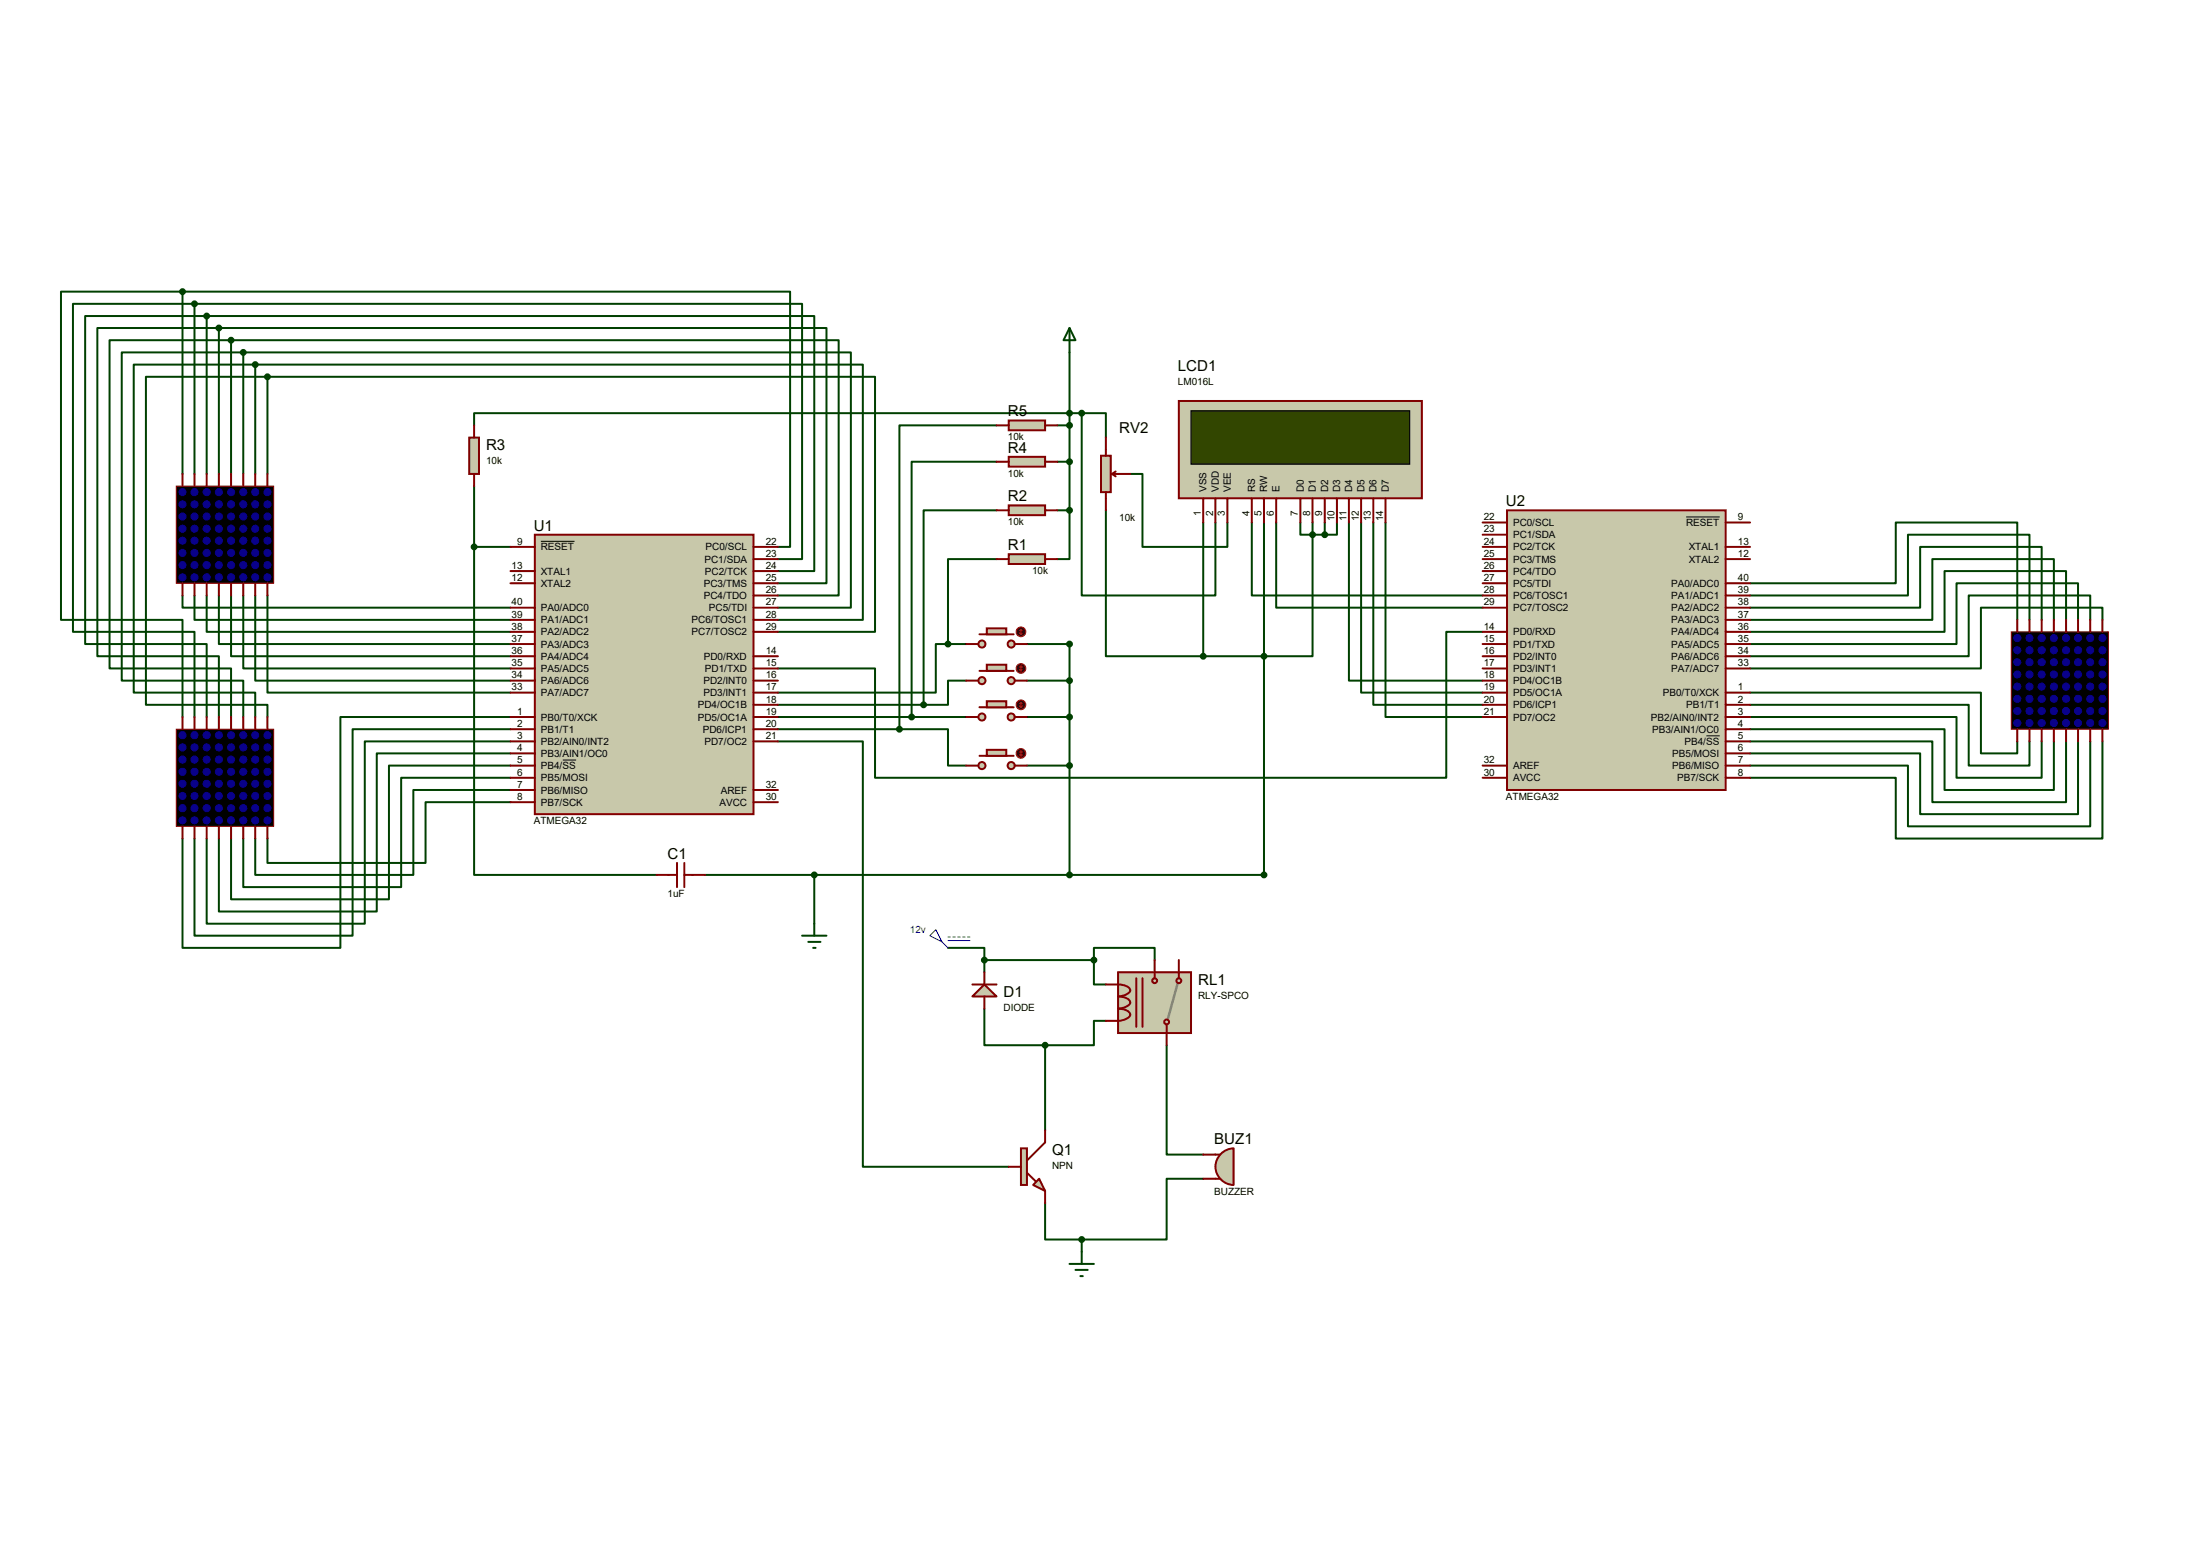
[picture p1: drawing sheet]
<svg xmlns="http://www.w3.org/2000/svg" width="420mm" height="297mm" viewBox="0 0 420 297" stroke-linecap="round" stroke-linejoin="round" font-family="sans-serif">
<g fill="none" stroke="#004000" stroke-width=".38">
<path d="M34.8 55.7h116v48.7h-2.3M34.8 55.7h-23.2v62.6h23.2v18.6M34.8 55.7v34.8M37.1 58h116v48.7h-4.6M37.1 58h-23.2v62.6h23.2v16.3M37.1 58v32.5M39.5 60.3h115.9v48.7h-6.9M39.5 60.3h-23.2v62.6h23.2v14M39.5 60.3v30.2M41.8 62.6h116v48.7h-9.3M41.8 62.6h-23.2v62.7h23.2v11.6M41.8 62.6v27.9"/>
<path d="M44.1 64.9h116v48.8h-11.6M44.1 64.9h-23.2v62.7h23.2v9.3M44.1 64.9v25.6M46.4 67.3h116v48.7h-13.9M46.4 67.3h-23.2v62.6h23.2v7M46.4 67.3v23.2M48.7 69.6h116v48.7h-16.2M48.7 69.6h-23.2v62.6h23.2v4.7M48.7 69.6v20.9M51.1 71.9h115.9v48.7h-18.5M51.1 71.9h-23.2v62.6h23.2v2.4M51.1 71.9v18.6"/>
<path d="M204.2 62.6l1.1 2.3h-2.3zM204.2 62.6v34.8M206.5 78.9h-116v2.3M206.5 78.9h4.6v4.6M206.5 78.9v34.8h25.5v-14M90.5 92.8v11.6M190.2 97.4h-13.9v37.1M190.2 88.1h-16.2v48.8M190.2 81.2h-18.5v58M201.8 81.2h2.4M201.8 88.1h2.4M201.8 97.4h2.4"/>
<path d="M204.2 97.4v9.3h-2.4M211.1 97.4v27.9h18.6M215.8 90.5h2.3v13.9h16.2v-4.7M229.7 99.7v25.6M239 99.7v14h44M241.3 99.7v67.3h-106.7M243.6 99.7v16.3h39.4M248.2 99.7v2.4h2.4M250.6 99.7v2.4M252.9 99.7v2.4M255.2 99.7v2.4h-2.3M257.5 99.7v30.2h25.5"/>
<path d="M259.8 99.7v32.5h23.2M262.2 99.7v34.8h20.8M264.5 99.7v37.2h18.5M34.8 113.7v2.3h62.7M37.1 113.7v4.6h60.4M39.5 113.7v6.9h58M41.8 113.7v9.2h55.7M44.1 113.7v11.6h53.4M46.4 113.7v13.9h51.1M48.7 113.7v16.2h48.8M51.1 113.7v18.5h46.4M90.5 104.4v62.6h34.8"/>
<path d="M90.5 104.4h7M190.2 106.7h-9.2v16.2M250.6 102.1v23.2h-20.9M250.6 102.1h2.3M334.1 111.3h27.8v-11.6h23.2v18.6M334.1 113.7h30.1v-11.6h23.2v16.2M334.1 116h32.5v-11.6h23.2v13.9M334.1 118.3h34.8v-11.6h23.2v11.6M394.4 118.3v-9.3h-23.2v11.6h-37.1M396.7 118.3v-7h-23.2v11.6h-39.4M399 118.3v-4.6h-23.2v11.6h-41.7M401.4 118.3v-2.3h-23.2v11.6h-44.1"/>
<path d="M97.5 136.9h-32.5v44h-30.2v-20.8M97.5 139.2h-30.2v39.4h-30.2v-18.5M148.5 136.9h35.9M148.5 134.5h27.8M148.5 139.2h23.2M171.7 139.2h9.3v6.9h3.4M181 122.9h-2.4v9.3h-30.1M181 122.9h3.4M184.4 129.9h-3.4v4.6h-4.7M196 122.9h8.2v44.1M196 129.9h8.2M196 136.9h8.2"/>
<path d="M283 120.6h-6.9v27.9h-109.1v-20.9h-18.5M334.1 132.2h44.1v11.6h6.9v-2.3M334.1 134.5h41.7v11.6h11.6v-4.6M334.1 136.9h39.4v11.6h16.3v-7M334.1 139.2h37.1v11.6h20.9v-9.3M97.5 141.5h-27.9v34.8h-30.1v-16.2M97.5 143.8h-25.6v30.2h-30.1v-13.9M97.5 146.1h-23.2v25.6h-30.2v-11.6M97.5 148.5h-20.9v20.8h-30.2v-9.2M97.5 150.8h-18.6v16.2h-30.2v-6.9M97.5 153.1h-16.3v11.6h-30.1v-4.6M148.5 141.5h16.2v81.2h27.9"/>
<path d="M196 146.1h8.2M334.1 141.5h34.8v11.6h25.5v-11.6M396.7 141.5v13.9h-30.1v-11.6h-32.5M399 141.5v16.2h-34.8v-11.6h-30.1M401.4 141.5v18.6h-39.5v-11.6h-27.8M155.4 167v9.3M181 180.9h6.9v2.4M187.9 192.5v7h11.6M187.9 183.3v2.3M187.9 183.3h20.9M199.5 199.5v16.2M208.8 183.3v4.6h2.3"/>
<path d="M208.8 183.3v-2.4h11.6v2.4M211.1 194.9h-2.3v4.6h-9.3M222.7 199.5v20.9h7M199.5 229.7v6.9h7M206.5 236.6v2.3M229.7 225h-7v11.6h-16.2"/>
</g>
<path d="M102.1 102.1h41.7v53.3h-41.7z" fill="#c8c8aa" stroke="#800000" stroke-width=".38"/>
<g fill="none" stroke="#800000" stroke-width=".38">
<path d="M97.5 104.4h4.6M97.5 111.3h4.6M97.5 109h4.6M97.5 116h4.6M97.5 118.3h4.6M143.8 104.4h4.7M143.8 111.3h4.7M143.8 109h4.7M143.8 106.7h4.7M143.8 113.7h4.7M143.8 116h4.7M143.8 118.3h4.7"/>
<path d="M97.5 136.9h4.6M97.5 139.2h4.6M97.5 125.3h4.6M97.5 127.6h4.6M97.5 129.9h4.6M97.5 132.2h4.6M97.5 120.6h4.6M97.5 122.9h4.6M143.8 136.9h4.7M143.8 139.2h4.7M143.8 125.3h4.7M143.8 127.6h4.7"/>
<path d="M143.8 129.9h4.7M143.8 132.2h4.7M143.8 134.5h4.7M143.8 120.6h4.7M97.5 141.5h4.6M97.5 143.8h4.6M97.5 146.1h4.6M97.5 148.5h4.6M97.5 150.8h4.6M97.5 153.1h4.6M143.8 141.5h4.7M143.8 150.8h4.7"/>
<path d="M143.8 153.1h4.7"/>
</g>
<path d="M103.3 103.3h6.4M107.4 145.1h2.6" fill="none" stroke="#000" stroke-width=".19"/>
<path d="M153.1 178.6h4.7M154.3 179.8h2.3M155.4 176.3v2.3M155.2 180.9h.5" fill="none" stroke="#004000" stroke-width=".38"/>
<g fill="#004000" stroke="#004000" stroke-width=".38">
<circle cx="250.6" cy="102.1" r=".47"/>
<circle cx="252.9" cy="102.1" r=".47"/>
<circle cx="241.3" cy="125.3" r=".47"/>
</g>
<path d="M210.2 87h1.8v6.9h-1.8z" fill="#c8c8aa" stroke="#800000" stroke-width=".38"/>
<path d="M211.1 83.5v3.5M211.1 93.9v3.5M212.3 90.5l.7 .4M212.3 90.5h3.5M213 90l-.7 .5" fill="none" stroke="#800000" stroke-width=".38"/>
<g fill="#004000" stroke="#004000" stroke-width=".38">
<circle cx="204.2" cy="81.2" r=".47"/>
<circle cx="229.7" cy="125.3" r=".47"/>
</g>
<path d="M89.6 83.5h1.8v7h-1.8z" fill="#c8c8aa" stroke="#800000" stroke-width=".38"/>
<g fill="none" stroke="#800000" stroke-width=".38">
<path d="M34.8 90.5v2.3M37.1 90.5v2.3M39.5 90.5v2.3M41.8 90.5v2.3M44.1 90.5v2.3M46.4 90.5v2.3M48.7 90.5v2.3M51.1 90.5v2.3M90.5 81.2v2.3M90.5 90.5v2.3M34.8 111.3v2.4M37.1 111.3v2.4"/>
<path d="M39.5 111.3v2.4M41.8 111.3v2.4M44.1 111.3v2.4M46.4 111.3v2.4M48.7 111.3v2.4M51.1 111.3v2.4M34.8 136.9v2.3M37.1 136.9v2.3M39.5 136.9v2.3M41.8 136.9v2.3M44.1 136.9v2.3M46.4 136.9v2.3"/>
<path d="M48.7 136.9v2.3M51.1 136.9v2.3M34.8 157.7v2.4M37.1 157.7v2.4M39.5 157.7v2.4M41.8 157.7v2.4M44.1 157.7v2.4M46.4 157.7v2.4M48.7 157.7v2.4M51.1 157.7v2.4M125.3 167h3.9M129.2 164.7v4.6"/>
<path d="M130.6 164.7v4.6M130.6 167h4"/>
</g>
<g fill="#004000" stroke="#004000" stroke-width=".38">
<circle cx="90.5" cy="104.4" r=".47"/>
<circle cx="241.3" cy="167" r=".47"/>
</g>
<path d="M33.7 92.8h18.5v18.5h-18.5zM33.7 139.2h18.5v18.5h-18.5z" fill="#000" stroke="#800000" stroke-width=".19"/>
<g fill="#09018b" stroke="#09018b" stroke-width=".19">
<circle cx="34.8" cy="110.2" r=".68"/>
<circle cx="34.8" cy="107.9" r=".68"/>
<circle cx="34.8" cy="105.5" r=".68"/>
<circle cx="34.8" cy="103.2" r=".68"/>
<circle cx="34.8" cy="100.9" r=".68"/>
<circle cx="34.8" cy="98.6" r=".68"/>
<circle cx="34.8" cy="96.3" r=".68"/>
<circle cx="34.8" cy="93.9" r=".68"/>
<circle cx="37.1" cy="110.2" r=".68"/>
<circle cx="37.1" cy="107.9" r=".68"/>
<circle cx="37.1" cy="105.5" r=".68"/>
<circle cx="37.1" cy="103.2" r=".68"/>
<circle cx="37.1" cy="100.9" r=".68"/>
<circle cx="37.1" cy="98.6" r=".68"/>
<circle cx="37.1" cy="96.3" r=".68"/>
<circle cx="37.1" cy="93.9" r=".68"/>
<circle cx="39.5" cy="110.2" r=".68"/>
<circle cx="39.5" cy="107.9" r=".68"/>
<circle cx="39.5" cy="105.5" r=".68"/>
<circle cx="39.5" cy="103.2" r=".68"/>
<circle cx="39.5" cy="100.9" r=".68"/>
<circle cx="39.5" cy="98.6" r=".68"/>
<circle cx="39.5" cy="96.3" r=".68"/>
<circle cx="39.5" cy="93.9" r=".68"/>
<circle cx="41.8" cy="110.2" r=".68"/>
<circle cx="41.8" cy="107.9" r=".68"/>
<circle cx="41.8" cy="105.5" r=".68"/>
<circle cx="41.8" cy="103.2" r=".68"/>
<circle cx="41.8" cy="100.9" r=".68"/>
<circle cx="41.8" cy="98.6" r=".68"/>
<circle cx="41.8" cy="96.3" r=".68"/>
<circle cx="41.8" cy="93.9" r=".68"/>
<circle cx="44.1" cy="110.2" r=".68"/>
<circle cx="44.1" cy="107.9" r=".68"/>
<circle cx="44.1" cy="105.5" r=".68"/>
<circle cx="44.1" cy="103.2" r=".68"/>
<circle cx="44.1" cy="100.9" r=".68"/>
<circle cx="44.1" cy="98.6" r=".68"/>
<circle cx="44.1" cy="96.3" r=".68"/>
<circle cx="44.1" cy="93.9" r=".68"/>
<circle cx="46.4" cy="110.2" r=".68"/>
<circle cx="46.4" cy="107.9" r=".68"/>
<circle cx="46.4" cy="105.5" r=".68"/>
<circle cx="46.4" cy="103.2" r=".68"/>
<circle cx="46.4" cy="100.9" r=".68"/>
<circle cx="46.4" cy="98.6" r=".68"/>
<circle cx="46.4" cy="96.3" r=".68"/>
<circle cx="46.4" cy="93.9" r=".68"/>
<circle cx="48.7" cy="110.2" r=".68"/>
<circle cx="48.7" cy="107.9" r=".68"/>
<circle cx="48.7" cy="105.5" r=".68"/>
<circle cx="48.7" cy="103.2" r=".68"/>
<circle cx="48.7" cy="100.9" r=".68"/>
<circle cx="48.7" cy="98.6" r=".68"/>
<circle cx="48.7" cy="96.3" r=".68"/>
<circle cx="48.7" cy="93.9" r=".68"/>
<circle cx="51.1" cy="110.2" r=".68"/>
<circle cx="51.1" cy="107.9" r=".68"/>
<circle cx="51.1" cy="105.5" r=".68"/>
<circle cx="51.1" cy="103.2" r=".68"/>
<circle cx="51.1" cy="100.9" r=".68"/>
<circle cx="51.1" cy="98.6" r=".68"/>
<circle cx="51.1" cy="96.3" r=".68"/>
<circle cx="51.1" cy="93.9" r=".68"/>
<circle cx="34.8" cy="156.6" r=".68"/>
<circle cx="34.8" cy="154.3" r=".68"/>
<circle cx="34.8" cy="151.9" r=".68"/>
<circle cx="34.8" cy="149.6" r=".68"/>
<circle cx="34.8" cy="147.3" r=".68"/>
<circle cx="34.8" cy="145" r=".68"/>
<circle cx="34.8" cy="142.7" r=".68"/>
<circle cx="34.8" cy="140.3" r=".68"/>
<circle cx="37.1" cy="156.6" r=".68"/>
<circle cx="37.1" cy="154.3" r=".68"/>
<circle cx="37.1" cy="151.9" r=".68"/>
<circle cx="37.1" cy="149.6" r=".68"/>
<circle cx="37.1" cy="147.3" r=".68"/>
<circle cx="37.1" cy="145" r=".68"/>
<circle cx="37.1" cy="142.7" r=".68"/>
<circle cx="37.1" cy="140.3" r=".68"/>
<circle cx="39.5" cy="156.6" r=".68"/>
<circle cx="39.5" cy="154.3" r=".68"/>
<circle cx="39.5" cy="151.9" r=".68"/>
<circle cx="39.5" cy="149.6" r=".68"/>
<circle cx="39.5" cy="147.3" r=".68"/>
<circle cx="39.5" cy="145" r=".68"/>
<circle cx="39.5" cy="142.7" r=".68"/>
<circle cx="39.5" cy="140.3" r=".68"/>
<circle cx="41.8" cy="156.6" r=".68"/>
<circle cx="41.8" cy="154.3" r=".68"/>
<circle cx="41.8" cy="151.9" r=".68"/>
<circle cx="41.8" cy="149.6" r=".68"/>
<circle cx="41.8" cy="147.3" r=".68"/>
<circle cx="41.8" cy="145" r=".68"/>
<circle cx="41.8" cy="142.7" r=".68"/>
<circle cx="41.8" cy="140.3" r=".68"/>
<circle cx="44.1" cy="156.6" r=".68"/>
<circle cx="44.1" cy="154.3" r=".68"/>
<circle cx="44.1" cy="151.9" r=".68"/>
<circle cx="44.1" cy="149.6" r=".68"/>
<circle cx="44.1" cy="147.3" r=".68"/>
<circle cx="44.1" cy="145" r=".68"/>
<circle cx="44.1" cy="142.7" r=".68"/>
<circle cx="44.1" cy="140.3" r=".68"/>
<circle cx="46.4" cy="156.6" r=".68"/>
<circle cx="46.4" cy="154.3" r=".68"/>
<circle cx="46.4" cy="151.9" r=".68"/>
<circle cx="46.4" cy="149.6" r=".68"/>
<circle cx="46.4" cy="147.3" r=".68"/>
<circle cx="46.4" cy="145" r=".68"/>
<circle cx="46.4" cy="142.7" r=".68"/>
<circle cx="46.4" cy="140.3" r=".68"/>
<circle cx="48.7" cy="156.6" r=".68"/>
<circle cx="48.7" cy="154.3" r=".68"/>
<circle cx="48.7" cy="151.9" r=".68"/>
<circle cx="48.7" cy="149.6" r=".68"/>
<circle cx="48.7" cy="147.3" r=".68"/>
<circle cx="48.7" cy="145" r=".68"/>
<circle cx="48.7" cy="142.7" r=".68"/>
<circle cx="48.7" cy="140.3" r=".68"/>
<circle cx="51.1" cy="156.6" r=".68"/>
<circle cx="51.1" cy="154.3" r=".68"/>
<circle cx="51.1" cy="151.9" r=".68"/>
<circle cx="51.1" cy="149.6" r=".68"/>
<circle cx="51.1" cy="147.3" r=".68"/>
<circle cx="51.1" cy="145" r=".68"/>
<circle cx="51.1" cy="142.7" r=".68"/>
<circle cx="51.1" cy="140.3" r=".68"/>
</g>
<path d="M287.7 97.4h41.7v53.4h-41.7z" fill="#c8c8aa" stroke="#800000" stroke-width=".38"/>
<g fill="none" stroke="#800000" stroke-width=".38">
<path d="M283 99.7h4.7M329.4 99.7h4.7M283 106.7h4.7M283 104.4h4.7M283 102.1h4.7M283 109h4.7M283 111.3h4.7M283 113.7h4.7M283 116h4.7M329.4 106.7h4.7M329.4 104.4h4.7M329.4 111.3h4.7"/>
<path d="M329.4 113.7h4.7M329.4 116h4.7M329.4 118.3h4.7M283 132.2h4.7M283 134.5h4.7M283 136.9h4.7M283 120.6h4.7M283 122.9h4.7M283 125.3h4.7M283 127.6h4.7M283 129.9h4.7M329.4 132.2h4.7"/>
<path d="M329.4 134.5h4.7M329.4 136.9h4.7M329.4 139.2h4.7M329.4 120.6h4.7M329.4 122.9h4.7M329.4 125.3h4.7M329.4 127.6h4.7M283 146.1h4.7M283 148.5h4.7M329.4 141.5h4.7M329.4 143.8h4.7M329.4 146.1h4.7"/>
<path d="M329.4 148.5h4.7"/>
</g>
<path d="M321.9 98.7h6.4M325.8 140.5h2.5" fill="none" stroke="#000" stroke-width=".19"/>
<circle cx="204.2" cy="78.9" r=".47" fill="#004000" stroke="#004000" stroke-width=".38"/>
<g fill="#c8c8aa" stroke="#800000" stroke-width=".38">
<circle cx="193" cy="146.1" r=".68"/>
<circle cx="187.5" cy="146.1" r=".68"/>
</g>
<path d="M187 144.3h6.5" fill="none" stroke="#800000" stroke-width=".38"/>
<path d="M188.4 143.1h3.7v1.2h-3.7z" fill="#c8c8aa" stroke="#800000" stroke-width=".38"/>
<path d="M184.4 146.1h2.4M193.7 146.1h2.3" fill="none" stroke="#800000" stroke-width=".38"/>
<circle cx="194.9" cy="143.8" r=".93" fill="#400000" stroke="#f00" stroke-width=".19"/>
<path d="M194.6 144.1l.3 .2M194.9 143.3v1M194.9 143.3l-.3 .3M194.9 143.3l.2 .3M195.1 144.1l-.2 .2" fill="none" stroke="#f00" stroke-width=".19"/>
<g fill="#c8c8aa" stroke="#800000" stroke-width=".38">
<circle cx="193" cy="136.9" r=".68"/>
<circle cx="187.5" cy="136.9" r=".68"/>
</g>
<path d="M187 135h6.5" fill="none" stroke="#800000" stroke-width=".38"/>
<path d="M188.4 133.9h3.7v1.1h-3.7z" fill="#c8c8aa" stroke="#800000" stroke-width=".38"/>
<path d="M184.4 136.9h2.4M193.7 136.9h2.3" fill="none" stroke="#800000" stroke-width=".38"/>
<circle cx="194.9" cy="134.5" r=".93" fill="#400000" stroke="#f00" stroke-width=".19"/>
<path d="M194.6 134.8l.3 .2M194.9 134.1v.9M194.9 134.1l-.3 .2M194.9 134.1l.2 .2M195.1 134.8l-.2 .2" fill="none" stroke="#f00" stroke-width=".19"/>
<g fill="#c8c8aa" stroke="#800000" stroke-width=".38">
<circle cx="193" cy="129.9" r=".68"/>
<circle cx="187.5" cy="129.9" r=".68"/>
</g>
<path d="M187 128.1h6.5" fill="none" stroke="#800000" stroke-width=".38"/>
<path d="M188.4 126.9h3.7v1.2h-3.7z" fill="#c8c8aa" stroke="#800000" stroke-width=".38"/>
<path d="M184.4 129.9h2.4M193.7 129.9h2.3" fill="none" stroke="#800000" stroke-width=".38"/>
<circle cx="194.9" cy="127.6" r=".93" fill="#400000" stroke="#f00" stroke-width=".19"/>
<path d="M194.6 127.8l.3 .3M194.9 127.1v1M194.9 127.1l-.3 .2M194.9 127.1l.2 .2M195.1 127.8l-.2 .3" fill="none" stroke="#f00" stroke-width=".19"/>
<g fill="#c8c8aa" stroke="#800000" stroke-width=".38">
<circle cx="193" cy="122.9" r=".68"/>
<circle cx="187.5" cy="122.9" r=".68"/>
</g>
<path d="M187 121.1h6.5" fill="none" stroke="#800000" stroke-width=".38"/>
<path d="M188.4 119.9h3.7v1.2h-3.7z" fill="#c8c8aa" stroke="#800000" stroke-width=".38"/>
<path d="M184.4 122.9h2.4M193.7 122.9h2.3" fill="none" stroke="#800000" stroke-width=".38"/>
<circle cx="194.9" cy="120.6" r=".93" fill="#400000" stroke="#f00" stroke-width=".19"/>
<path d="M194.6 120.9l.3 .2M194.9 120.1v1M194.9 120.1l-.3 .3M194.9 120.1l.2 .3M195.1 120.9l-.2 .2" fill="none" stroke="#f00" stroke-width=".19"/>
<g fill="#004000" stroke="#004000" stroke-width=".38">
<circle cx="204.2" cy="122.9" r=".47"/>
<circle cx="204.2" cy="129.9" r=".47"/>
<circle cx="204.2" cy="136.9" r=".47"/>
</g>
<g fill="#c8c8aa" stroke="#800000" stroke-width=".38">
<path d="M198.4 225l1.1 2.3-2.3-1.1z"/>
<path d="M194.9 219.2h1.1v7h-1.1z"/>
</g>
<path d="M199.5 215.7v2.4l-3.5 3.4M192.6 222.7h2.3M196 223.9l1.7 1.6M199.5 227.3v2.4" fill="none" stroke="#800000" stroke-width=".38"/>
<path d="M213.4 185.6h14v11.6h-14z" fill="#c8c8aa" stroke="#800000" stroke-width=".38"/>
<path d="M224.8 187.7l-1.8 6.7" fill="none" stroke="#808080" stroke-width=".47"/>
<g fill="#c8c8aa" stroke="#800000" stroke-width=".38">
<circle cx="222.7" cy="195.1" r=".47"/>
<circle cx="225" cy="187.2" r=".47"/>
</g>
<path d="M225 185.6v1.1" fill="none" stroke="#800000" stroke-width=".38"/>
<circle cx="220.4" cy="187.2" r=".47" fill="#c8c8aa" stroke="#800000" stroke-width=".38"/>
<path d="M211.1 187.9a7.9 7.9 0 0 1 4 .3 .8 .8 0 0 1 .6 1.1 2.9 2.9 0 0 1-2.3 .9 2.08 2.08 0 0 1 2.4 1.2 2.44 2.44 0 0 1-2.4 1.1 2.08 2.08 0 0 1 2.4 1.2 2.44 2.44 0 0 1-2.4 1.2h-2.3M216.9 186.7v9.3M218.1 186.7v9.3M220.4 183.3v3.4M222.7 195.5v4M225 183.3v2.3" fill="none" stroke="#800000" stroke-width=".38"/>
<path d="M177.5 178.6l1.1-1.1 1.2 2.3zM179.8 179.8l1.2 1.1M181 178.9h.4M181 179.5h4.2M181.9 178.9h.5M182.8 178.9h.5M183.8 178.9h.4M184.7 178.9h.5" fill="none" stroke="#0000c0" stroke-width=".19"/>
<path d="M233.1 220.3a3.4 3.4 0 0 1 2.4-1.1v7a3.5 3.5 0 0 1-3.2-2.2 3.5 3.5 0 0 1 .8-3.7z" fill="#c8c8aa" stroke="#800000" stroke-width=".38"/>
<path d="M229.7 225h3.3M229.7 220.4h3.3" fill="none" stroke="#800000" stroke-width=".38"/>
<path d="M187.9 187.9l2.3 2.3h-4.6z" fill="#c8c8aa" stroke="#800000" stroke-width=".38"/>
<path d="M185.6 187.9h4.6M187.9 185.6v2.3M187.9 190.2v2.3" fill="none" stroke="#800000" stroke-width=".38"/>
<g fill="#004000" stroke="#004000" stroke-width=".38">
<circle cx="187.9" cy="183.3" r=".47"/>
<circle cx="199.5" cy="199.5" r=".47"/>
<circle cx="206.5" cy="236.6" r=".47"/>
<circle cx="208.8" cy="183.3" r=".47"/>
</g>
<path d="M206.5 238.9v2.4M204.2 241.3h4.6M205.3 242.4h2.3M206.2 243.6h.5" fill="none" stroke="#004000" stroke-width=".38"/>
<path d="M192.6 105.8h6.9v1.9h-6.9z" fill="#c8c8aa" stroke="#800000" stroke-width=".38"/>
<path d="M190.2 106.7h2.4M199.5 106.7h2.3" fill="none" stroke="#800000" stroke-width=".38"/>
<path d="M192.6 96.5h6.9v1.8h-6.9z" fill="#c8c8aa" stroke="#800000" stroke-width=".38"/>
<path d="M190.2 97.4h2.4M199.5 97.4h2.3" fill="none" stroke="#800000" stroke-width=".38"/>
<path d="M192.6 87.2h6.9v1.9h-6.9z" fill="#c8c8aa" stroke="#800000" stroke-width=".38"/>
<path d="M190.2 88.1h2.4M199.5 88.1h2.3" fill="none" stroke="#800000" stroke-width=".38"/>
<path d="M192.6 80.3h6.9v1.8h-6.9z" fill="#c8c8aa" stroke="#800000" stroke-width=".38"/>
<g fill="none" stroke="#800000" stroke-width=".38">
<path d="M190.2 81.2h2.4M199.5 81.2h2.3M385.1 118.3v2.3M387.4 118.3v2.3M389.8 118.3v2.3M392.1 118.3v2.3M394.4 118.3v2.3M396.7 118.3v2.3M399 118.3v2.3M401.4 118.3v2.3M385.1 139.2v2.3M387.4 139.2v2.3"/>
<path d="M389.8 139.2v2.3M392.1 139.2v2.3M394.4 139.2v2.3M396.7 139.2v2.3M399 139.2v2.3M401.4 139.2v2.3"/>
</g>
<g fill="#004000" stroke="#004000" stroke-width=".38">
<circle cx="204.2" cy="88.1" r=".47"/>
<circle cx="204.2" cy="97.4" r=".47"/>
<circle cx="181" cy="122.9" r=".47"/>
<circle cx="176.3" cy="134.5" r=".47"/>
<circle cx="174" cy="136.9" r=".47"/>
<circle cx="171.7" cy="139.2" r=".47"/>
<circle cx="204.2" cy="146.1" r=".47"/>
<circle cx="206.5" cy="78.9" r=".47"/>
<circle cx="51.1" cy="71.9" r=".47"/>
<circle cx="48.7" cy="69.6" r=".47"/>
<circle cx="46.4" cy="67.3" r=".47"/>
<circle cx="44.1" cy="64.9" r=".47"/>
<circle cx="41.8" cy="62.6" r=".47"/>
<circle cx="39.5" cy="60.3" r=".47"/>
<circle cx="37.1" cy="58" r=".47"/>
<circle cx="34.8" cy="55.7" r=".47"/>
<circle cx="155.4" cy="167" r=".47"/>
<circle cx="204.2" cy="167" r=".47"/>
</g>
<path d="M384 120.6h18.5v18.6h-18.5z" fill="#000" stroke="#800000" stroke-width=".19"/>
<g fill="#09018b" stroke="#09018b" stroke-width=".19">
<circle cx="385.1" cy="138" r=".68"/>
<circle cx="385.1" cy="135.7" r=".68"/>
<circle cx="385.1" cy="133.4" r=".68"/>
<circle cx="385.1" cy="131.1" r=".68"/>
<circle cx="385.1" cy="128.7" r=".68"/>
<circle cx="385.1" cy="126.4" r=".68"/>
<circle cx="385.1" cy="124.1" r=".68"/>
<circle cx="385.1" cy="121.8" r=".68"/>
<circle cx="387.4" cy="138" r=".68"/>
<circle cx="387.4" cy="135.7" r=".68"/>
<circle cx="387.4" cy="133.4" r=".68"/>
<circle cx="387.4" cy="131.1" r=".68"/>
<circle cx="387.4" cy="128.7" r=".68"/>
<circle cx="387.4" cy="126.4" r=".68"/>
<circle cx="387.4" cy="124.1" r=".68"/>
<circle cx="387.4" cy="121.8" r=".68"/>
<circle cx="389.8" cy="138" r=".68"/>
<circle cx="389.8" cy="135.7" r=".68"/>
<circle cx="389.8" cy="133.4" r=".68"/>
<circle cx="389.8" cy="131.1" r=".68"/>
<circle cx="389.8" cy="128.7" r=".68"/>
<circle cx="389.8" cy="126.4" r=".68"/>
<circle cx="389.8" cy="124.1" r=".68"/>
<circle cx="389.8" cy="121.8" r=".68"/>
<circle cx="392.1" cy="138" r=".68"/>
<circle cx="392.1" cy="135.7" r=".68"/>
<circle cx="392.1" cy="133.4" r=".68"/>
<circle cx="392.1" cy="131.1" r=".68"/>
<circle cx="392.1" cy="128.7" r=".68"/>
<circle cx="392.1" cy="126.4" r=".68"/>
<circle cx="392.1" cy="124.1" r=".68"/>
<circle cx="392.1" cy="121.8" r=".68"/>
<circle cx="394.4" cy="138" r=".68"/>
<circle cx="394.4" cy="135.7" r=".68"/>
<circle cx="394.4" cy="133.4" r=".68"/>
<circle cx="394.4" cy="131.1" r=".68"/>
<circle cx="394.4" cy="128.7" r=".68"/>
<circle cx="394.4" cy="126.4" r=".68"/>
<circle cx="394.4" cy="124.1" r=".68"/>
<circle cx="394.4" cy="121.8" r=".68"/>
<circle cx="396.7" cy="138" r=".68"/>
<circle cx="396.7" cy="135.7" r=".68"/>
<circle cx="396.7" cy="133.4" r=".68"/>
<circle cx="396.7" cy="131.1" r=".68"/>
<circle cx="396.7" cy="128.7" r=".68"/>
<circle cx="396.7" cy="126.4" r=".68"/>
<circle cx="396.7" cy="124.1" r=".68"/>
<circle cx="396.7" cy="121.8" r=".68"/>
<circle cx="399" cy="138" r=".68"/>
<circle cx="399" cy="135.7" r=".68"/>
<circle cx="399" cy="133.4" r=".68"/>
<circle cx="399" cy="131.1" r=".68"/>
<circle cx="399" cy="128.7" r=".68"/>
<circle cx="399" cy="126.4" r=".68"/>
<circle cx="399" cy="124.1" r=".68"/>
<circle cx="399" cy="121.8" r=".68"/>
<circle cx="401.4" cy="138" r=".68"/>
<circle cx="401.4" cy="135.7" r=".68"/>
<circle cx="401.4" cy="133.4" r=".68"/>
<circle cx="401.4" cy="131.1" r=".68"/>
<circle cx="401.4" cy="128.7" r=".68"/>
<circle cx="401.4" cy="126.4" r=".68"/>
<circle cx="401.4" cy="124.1" r=".68"/>
<circle cx="401.4" cy="121.8" r=".68"/>
</g>
<path d="M225 76.5h46.4v18.6h-46.4z" fill="#c8c8aa" stroke="#800000" stroke-width=".38"/>
<path d="M227.4 78.4h41.7v10.2h-41.7z" fill="#324600" stroke="#000" stroke-width=".21"/>
<g fill="none" stroke="#800000" stroke-width=".38">
<path d="M229.7 95.1v4.6M232 95.1v4.6M234.3 95.1v4.6M239 95.1v4.6M241.3 95.1v4.6M243.6 95.1v4.6M248.2 95.1v4.6M250.6 95.1v4.6M252.9 95.1v4.6M255.2 95.1v4.6M257.5 95.1v4.6M259.8 95.1v4.6"/>
<path d="M262.2 95.1v4.6M264.5 95.1v4.6"/>
</g>
<g font-size="2.9">
<text x="224.9" y="70.9">LCD1</text>
<text x="192.4" y="79.5">R5</text>
<text x="213.7" y="82.7">RV2</text>
<text x="92.8" y="85.9">R3</text>
<text x="192.4" y="86.4">R4</text>
<text x="192.4" y="95.7">R2</text>
<text x="101.9" y="101.3">U1</text>
<text x="287.5" y="96.6">U2</text>
<text x="192.4" y="105">R1</text>
<text x="127.4" y="163.9">C1</text>
<text x="191.6" y="190.3">D1</text>
<text x="228.7" y="188">RL1</text>
<text x="200.9" y="220.5">Q1</text>
<text x="231.8" y="218.4">BUZ1</text>
</g>
<g font-size="1.9">
<text x="224.9" y="73.4">LM016L</text>
<text x="92.8" y="88.5">10k</text>
<text x="192.4" y="84">10k</text>
<text x="192.4" y="91">10k</text>
<text x="230.3" y="93.9" transform="rotate(-90 230.3 93.9)">VSS</text>
<text x="232.7" y="93.9" transform="rotate(-90 232.7 93.9)">VDD</text>
<text x="235" y="93.9" transform="rotate(-90 235 93.9)">VEE</text>
<text x="239.6" y="93.9" transform="rotate(-90 239.6 93.9)">RS</text>
<text x="241.9" y="93.9" transform="rotate(-90 241.9 93.9)">RW</text>
<text x="244.3" y="93.9" transform="rotate(-90 244.3 93.9)">E</text>
<text x="248.9" y="93.9" transform="rotate(-90 248.9 93.9)">D0</text>
<text x="251.2" y="93.9" transform="rotate(-90 251.2 93.9)">D1</text>
<text x="253.5" y="93.9" transform="rotate(-90 253.5 93.9)">D2</text>
<text x="255.9" y="93.9" transform="rotate(-90 255.9 93.9)">D3</text>
<text x="258.2" y="93.9" transform="rotate(-90 258.2 93.9)">D4</text>
<text x="260.5" y="93.9" transform="rotate(-90 260.5 93.9)">D5</text>
<text x="262.8" y="93.9" transform="rotate(-90 262.8 93.9)">D6</text>
<text x="265.1" y="93.9" transform="rotate(-90 265.1 93.9)">D7</text>
<text x="192.4" y="100.3">10k</text>
<text x="213.7" y="99.4">10k</text>
<text x="229.2" y="98.5" transform="rotate(-90 229.2 98.5)">1</text>
<text x="231.6" y="98.5" transform="rotate(-90 231.6 98.5)">2</text>
<text x="233.9" y="98.5" transform="rotate(-90 233.9 98.5)">3</text>
<text x="238.5" y="98.5" transform="rotate(-90 238.5 98.5)">4</text>
<text x="240.8" y="98.5" transform="rotate(-90 240.8 98.5)">5</text>
<text x="243.2" y="98.5" transform="rotate(-90 243.2 98.5)">6</text>
<text x="247.8" y="98.5" transform="rotate(-90 247.8 98.5)">7</text>
<text x="250.1" y="98.5" transform="rotate(-90 250.1 98.5)">8</text>
<text x="252.4" y="98.5" transform="rotate(-90 252.4 98.5)">9</text>
<text x="254.8" y="99.5" transform="rotate(-90 254.8 99.5)">10</text>
<text x="257.1" y="99.4" transform="rotate(-90 257.1 99.4)">11</text>
<text x="259.4" y="99.5" transform="rotate(-90 259.4 99.5)">12</text>
<text x="261.7" y="99.5" transform="rotate(-90 261.7 99.5)">13</text>
<text x="264" y="99.5" transform="rotate(-90 264 99.5)">14</text>
<text x="283.3" y="99.3">22</text>
<text x="283.3" y="101.6">23</text>
<text x="288.8" y="100.4">PC0/SCL</text>
<text x="321.9" y="100.4">RESET</text>
<text x="331.8" y="99.3">9</text>
<text x="98.7" y="104">9</text>
<text x="103.3" y="105.1">RESET</text>
<text x="134.5" y="107.4">PC1/SDA</text>
<text x="134.7" y="105.1">PC0/SCL</text>
<text x="146.2" y="104">22</text>
<text x="146.2" y="106.3">23</text>
<text x="283.3" y="104">24</text>
<text x="283.3" y="106.3">25</text>
<text x="288.8" y="102.7">PC1/SDA</text>
<text x="288.8" y="105.1">PC2/TCK</text>
<text x="288.8" y="107.4">PC3/TMS</text>
<text x="322.4" y="107.4">XTAL2</text>
<text x="322.4" y="105.1">XTAL1</text>
<text x="331.8" y="106.3">12</text>
<text x="331.8" y="104">13</text>
<text x="97.7" y="110.9">12</text>
<text x="97.7" y="108.6">13</text>
<text x="103.3" y="112">XTAL2</text>
<text x="103.3" y="109.7">XTAL1</text>
<text x="134.4" y="112">PC3/TMS</text>
<text x="134.6" y="109.7">PC2/TCK</text>
<text x="146.2" y="108.6">24</text>
<text x="146.2" y="110.9">25</text>
<text x="146.2" y="113.2">26</text>
<text x="197" y="109.6">10k</text>
<text x="283.3" y="108.6">26</text>
<text x="283.3" y="110.9">27</text>
<text x="283.3" y="113.2">28</text>
<text x="288.8" y="109.7">PC4/TDO</text>
<text x="288.8" y="112">PC5/TDI</text>
<text x="319" y="112">PA0/ADC0</text>
<text x="331.8" y="113.2">39</text>
<text x="331.8" y="110.9">40</text>
<text x="97.7" y="117.9">39</text>
<text x="97.7" y="115.6">40</text>
<text x="103.3" y="119">PA1/ADC1</text>
<text x="103.3" y="116.7">PA0/ADC0</text>
<text x="132" y="119">PC6/TOSC1</text>
<text x="134.4" y="114.3">PC4/TDO</text>
<text x="135.3" y="116.7">PC5/TDI</text>
<text x="146.2" y="115.6">27</text>
<text x="146.2" y="117.9">28</text>
<text x="283.3" y="115.6">29</text>
<text x="288.8" y="114.3">PC6/TOSC1</text>
<text x="288.8" y="116.7">PC7/TOSC2</text>
<text x="319" y="119">PA3/ADC3</text>
<text x="319" y="116.7">PA2/ADC2</text>
<text x="319" y="114.3">PA1/ADC1</text>
<text x="331.8" y="117.9">37</text>
<text x="331.8" y="115.6">38</text>
<text x="97.7" y="124.8">36</text>
<text x="97.7" y="122.5">37</text>
<text x="97.7" y="120.2">38</text>
<text x="103.3" y="125.9">PA4/ADC4</text>
<text x="103.3" y="123.6">PA3/ADC3</text>
<text x="103.3" y="121.3">PA2/ADC2</text>
<text x="132" y="121.3">PC7/TOSC2</text>
<text x="134.4" y="125.9">PD0/RXD</text>
<text x="146.2" y="124.8">14</text>
<text x="146.2" y="120.2">29</text>
<text x="283.3" y="120.2">14</text>
<text x="283.3" y="122.5">15</text>
<text x="283.3" y="124.8">16</text>
<text x="288.8" y="121.3">PD0/RXD</text>
<text x="288.8" y="123.6">PD1/TXD</text>
<text x="288.8" y="125.9">PD2/INT0</text>
<text x="319" y="125.9">PA6/ADC6</text>
<text x="319" y="123.6">PA5/ADC5</text>
<text x="319" y="121.3">PA4/ADC4</text>
<text x="331.8" y="124.8">34</text>
<text x="331.8" y="122.5">35</text>
<text x="331.8" y="120.2">36</text>
<text x="97.7" y="131.8">33</text>
<text x="97.7" y="129.5">34</text>
<text x="97.7" y="127.2">35</text>
<text x="103.3" y="130.6">PA6/ADC6</text>
<text x="103.3" y="128.3">PA5/ADC5</text>
<text x="134.3" y="130.6">PD2/INT0</text>
<text x="134.6" y="128.3">PD1/TXD</text>
<text x="146.2" y="127.2">15</text>
<text x="146.2" y="129.5">16</text>
<text x="146.2" y="131.8">17</text>
<text x="283.3" y="127.2">17</text>
<text x="283.3" y="129.5">18</text>
<text x="283.3" y="131.8">19</text>
<text x="288.8" y="128.3">PD3/INT1</text>
<text x="288.8" y="130.6">PD4/OC1B</text>
<text x="319" y="128.3">PA7/ADC7</text>
<text x="331.8" y="131.8">1</text>
<text x="331.8" y="127.2">33</text>
<text x="98.7" y="136.4">1</text>
<text x="103.3" y="137.5">PB0/T0/XCK</text>
<text x="103.3" y="132.9">PA7/ADC7</text>
<text x="133.2" y="135.2">PD4/OC1B</text>
<text x="133.2" y="137.5">PD5/OC1A</text>
<text x="134.3" y="132.9">PD3/INT1</text>
<text x="146.2" y="134.1">18</text>
<text x="146.2" y="136.4">19</text>
<text x="283.3" y="134.1">20</text>
<text x="283.3" y="136.4">21</text>
<text x="288.8" y="132.9">PD5/OC1A</text>
<text x="288.8" y="135.2">PD6/ICP1</text>
<text x="288.8" y="137.5">PD7/OC2</text>
<text x="315.2" y="137.5">PB2/AIN0/INT2</text>
<text x="317.4" y="132.9">PB0/T0/XCK</text>
<text x="321.9" y="135.2">PB1/T1</text>
<text x="331.8" y="134.1">2</text>
<text x="331.8" y="136.4">3</text>
<text x="98.7" y="138.8">2</text>
<text x="98.7" y="141.1">3</text>
<text x="98.7" y="143.4">4</text>
<text x="103.3" y="139.9">PB1/T1</text>
<text x="103.3" y="142.2">PB2/AIN0/INT2</text>
<text x="134.2" y="139.9">PD6/ICP1</text>
<text x="134.5" y="142.2">PD7/OC2</text>
<text x="146.2" y="138.8">20</text>
<text x="146.2" y="141.1">21</text>
<text x="315.4" y="139.9">PB3/AIN1/OC0</text>
<text x="321.6" y="142.2">PB4/SS</text>
<text x="331.8" y="138.8">4</text>
<text x="331.8" y="141.1">5</text>
<text x="331.8" y="143.4">6</text>
<text x="98.7" y="145.7">5</text>
<text x="98.7" y="148">6</text>
<text x="103.3" y="144.5">PB3/AIN1/OC0</text>
<text x="103.3" y="146.8">PB4/SS</text>
<text x="103.3" y="149.1">PB5/MOSI</text>
<text x="283.3" y="145.7">32</text>
<text x="283.3" y="148">30</text>
<text x="288.8" y="146.8">AREF</text>
<text x="288.8" y="149.1">AVCC</text>
<text x="319.2" y="144.5">PB5/MOSI</text>
<text x="319.2" y="146.8">PB6/MISO</text>
<text x="320.2" y="149.1">PB7/SCK</text>
<text x="331.8" y="145.7">7</text>
<text x="331.8" y="148">8</text>
<text x="98.7" y="150.4">7</text>
<text x="98.7" y="152.7">8</text>
<text x="103.3" y="151.5">PB6/MISO</text>
<text x="103.3" y="153.8">PB7/SCK</text>
<text x="137.4" y="153.8">AVCC</text>
<text x="137.6" y="151.5">AREF</text>
<text x="146.2" y="150.4">32</text>
<text x="146.2" y="152.7">30</text>
<text x="287.5" y="152.7">ATMEGA32</text>
<text x="101.9" y="157.4">ATMEGA32</text>
<text x="127.4" y="171.3">1uF</text>
<text x="228.7" y="190.6">RLY-SPCO</text>
<text x="191.6" y="192.9">DIODE</text>
<text x="200.9" y="223.1">NPN</text>
<text x="231.8" y="228.1">BUZZER</text>
</g>
<text font-size="1.9" fill="#0000c0" x="173.7" y="178.1">12v</text>
</svg>
